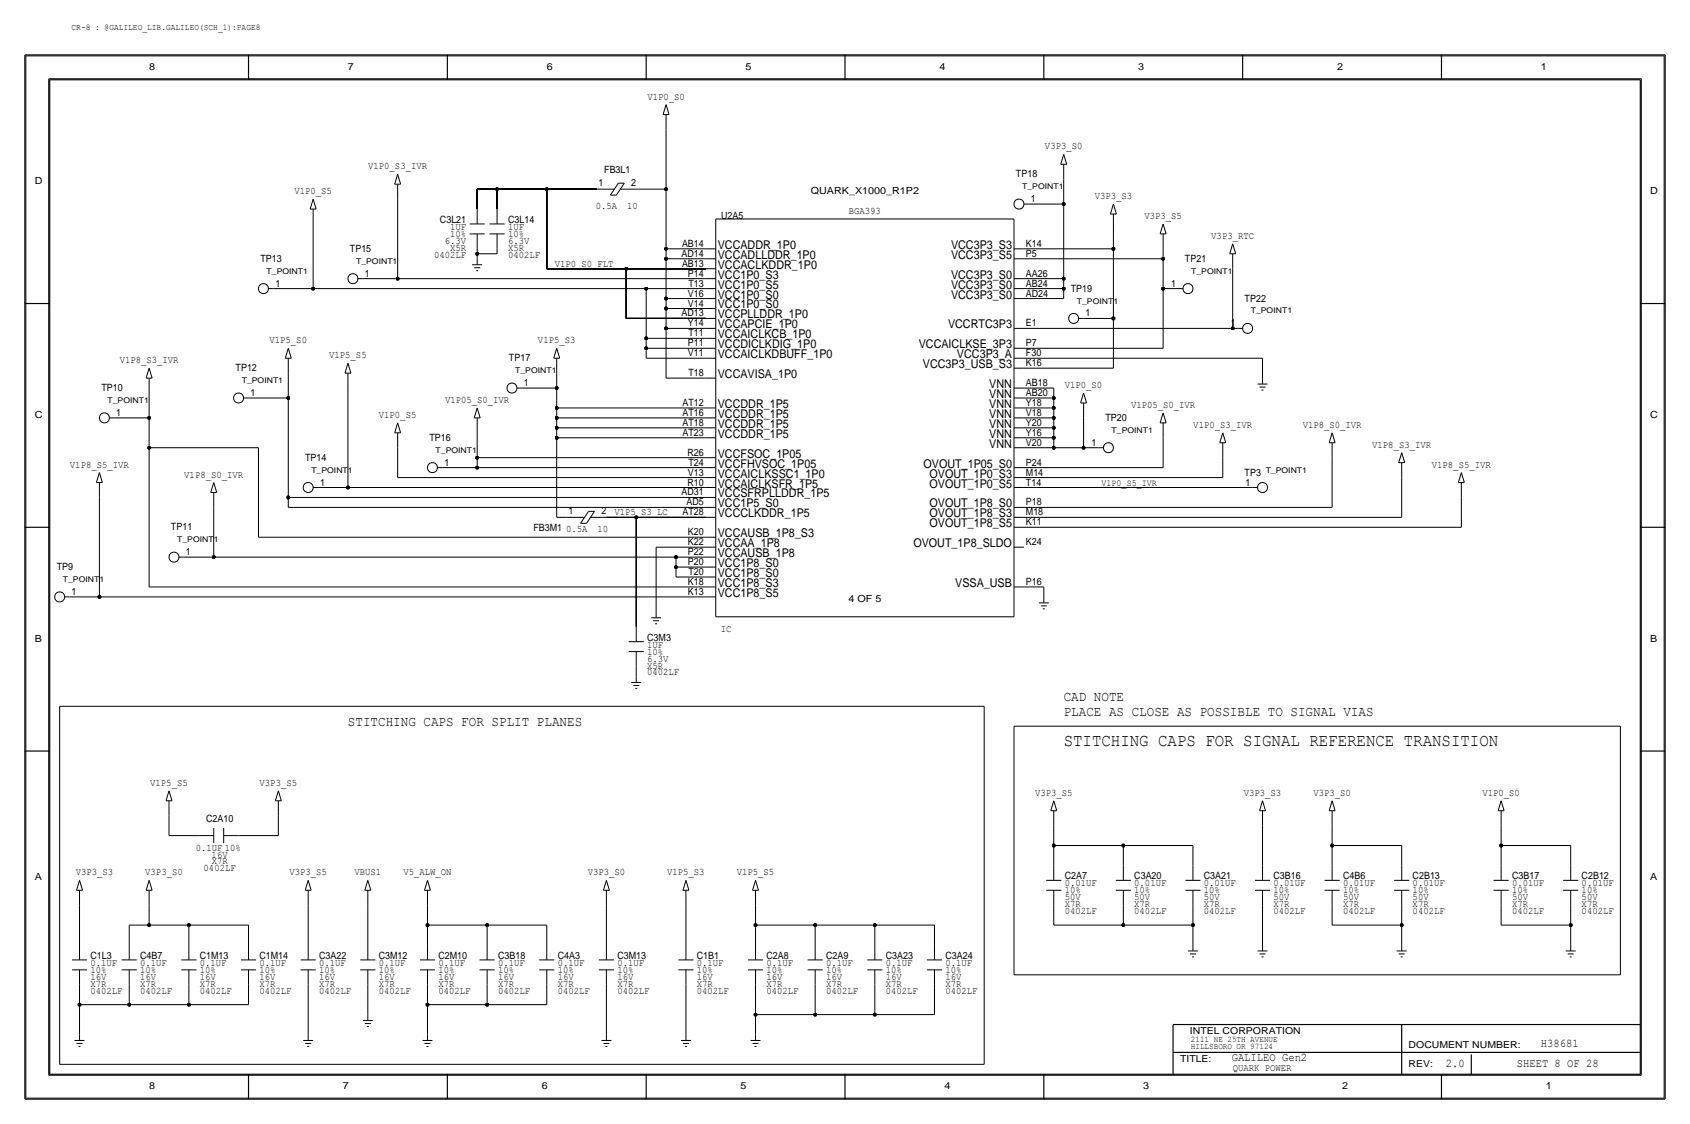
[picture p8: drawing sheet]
<svg xmlns="http://www.w3.org/2000/svg" width="432mm" height="287mm" viewBox="0 0 432 287" stroke-linecap="round" stroke-linejoin="round" font-family="sans-serif">
<g fill="none" stroke="#000" stroke-width=".26">
<path d="M6.6 14.3h418.6zM6.6 14.3v266.2zM425.2 14.3v266.2zM12.4 20.1v254.5zM12.4 20.1h407zM169.4 29.3h1.5zM170.2 33.1v15.2zM170.2 29.3v3.8zM170.2 26.7l.7 2.6zM170.2 26.7l-.8 2.6zM271.8 39.4l-.8 2.6zM271.8 39.4l.7 2.6z"/>
<path d="M419.4 20.1v254.5zM79.2 53.4h1.6zM80 50.9l-.8 2.5zM80 57.2v16.5zM80 53.4v3.8zM80 50.9l.8 2.5zM100.8 47h1.6zM101.6 44.5l-.8 2.5zM101.6 50.9v20.3zM101.6 47v3.9zM101.6 44.5l.8 2.5zM120 57.2h3.9z"/>
<path d="M120 59.7h3.9zM121.9 48.3v5.1zM121.9 48.3h5.1zM121.9 59.7v3.9zM121.9 53.4v3.8zM125.1 57.2h3.8zM125.1 59.7h3.8zM127 48.3v5.1zM127 48.3h12.7zM127 59.7v3.9zM127 53.4v3.8zM139.7 48.3h12.7z"/>
<path d="M139.7 48.3v20.3zM152.4 48.3h4.6zM156 49.8h1.5zM158 46.8h1.5zM158 46.8l-2 3zM158.5 48.3h4.1zM159.5 46.8l-2 3zM162.6 48.3h7.6zM170.2 48.3v15.3zM182.9 55.9h76.2zM182.9 55.9v101.6zM259.1 55.9v101.6z"/>
<path d="M261.6 52.1h1.3zM262.9 52.1h8.9zM271 42h1.5zM271.8 45.8v6.3zM271.8 52.1v19.1zM271.8 42v3.8zM283.7 54.7h1.5zM284.5 52.1l-.8 2.6zM284.5 58.5v5.1zM284.5 54.7v3.8zM284.5 52.1l.7 2.6zM296.4 59.7h1.5z"/>
<path d="M297.2 57.2l-.8 2.5zM297.2 59.7v3.9zM297.2 57.2l.7 2.5zM68.6 73.7h1.2zM69.9 73.7h10.1zM80 73.7h85.1zM91.4 71.2h1.3zM92.7 71.2h8.9zM101.6 71.2h78.7zM120.6 67.6h2.6zM121.2 68.4h1.5zM121.7 69.1h.5z"/>
<path d="M121.9 64.8h5.1zM121.9 63.6v1.2zM121.9 64.8v1.3zM121.9 66.1v1.5zM127 63.6v1.2zM139.7 68.6h20.3zM160 68.6h20.3zM160 68.6v12.7zM165.1 73.7h15.2zM165.1 73.7v12.7zM170.2 76.3h10.1zM170.2 78.8h10.1z"/>
<path d="M170.2 63.6h10.1zM170.2 63.6v2.5zM170.2 66.1h10.1zM170.2 66.1v10.2zM170.2 78.8v5.1zM170.2 76.3v2.5zM180.3 73.7h2.6zM180.3 76.3h2.6zM180.3 68.6h2.6zM180.3 78.8h2.6zM180.3 71.2h2.6zM180.3 66.1h2.6z"/>
<path d="M180.3 63.6h2.6zM259.1 76.3h2.5zM259.1 73.7h2.5zM259.1 71.2h2.5zM259.1 66.1h2.5zM259.1 63.6h2.5zM261.6 71.2h10.2zM261.6 73.7h10.2zM261.6 66.1h35.6zM261.6 63.6h22.9zM261.6 76.3h10.2zM271.8 73.7v2.6z"/>
<path d="M271.8 71.2v2.5zM284.5 63.6v17.7zM297.2 73.7h3.8zM297.2 63.6v2.5zM297.2 73.7v15.3zM297.2 66.1v7.6zM301 73.7h1.3zM314.2 64.8h1.5zM315 68.6v15.3zM315 64.8v3.8zM315 62.3l.7 2.5zM315 62.3l-.8 2.5z"/>
<path d="M37.3 96.6h1.6zM38.1 94l-.8 2.6zM38.1 96.6v3.8zM38.1 94l.8 2.6zM72.9 91.5h1.5zM73.7 89l-.8 2.5zM73.7 95.3v6.4zM73.7 91.5v3.8zM73.7 89l.7 2.5zM88.1 95.3h1.6zM88.9 92.8l-.8 2.5zM88.9 99.1v25.4z"/>
<path d="M88.9 95.3v3.8zM88.9 92.8l.8 2.5zM132.1 99.1h1.2zM133.3 99.1h8.9zM141.5 91.5h1.5zM142.2 99.1v5.1zM142.2 95.3v3.8zM142.2 91.5v3.8zM142.2 89l.8 2.5zM142.2 89l-.7 2.5zM160 81.3h20.3zM165.1 91.5h15.2z"/>
<path d="M165.1 89v2.5zM165.1 89h15.2zM165.1 86.4v2.6zM165.1 86.4h15.2zM170.2 83.9h10.1zM170.2 96.6h10.1zM170.2 83.9v12.7zM180.3 86.4h2.6zM180.3 96.6h2.6zM180.3 91.5h2.6zM180.3 81.3h2.6zM180.3 83.9h2.6z"/>
<path d="M180.3 89h2.6zM259.1 83.9h2.5zM259.1 89h2.5zM259.1 91.5h2.5zM259.1 99.1h2.5zM259.1 94h2.5zM261.6 83.9h53.4zM261.6 99.1h7.6zM261.6 89h35.6zM261.6 91.5h61zM261.6 94h22.9zM269.2 99.1v2.6z"/>
<path d="M275.6 81.3h1.3zM276.9 81.3h7.6zM284.5 81.3v12.7zM315 83.9h1.2zM316.2 83.9h1.3zM321.3 98.1h2.5zM321.8 98.9h1.5zM322.3 99.6h.5zM322.6 91.5v5.1zM322.6 96.6v1.5zM27.9 106.7h1.3zM29.2 106.7h8.9z"/>
<path d="M38.1 100.4v6.3zM38.1 114.4v35.5zM38.1 106.7v7.7zM38.1 114.4h27.9zM62.2 101.7h1.3zM63.5 101.7h10.2zM66 114.4v22.8zM73.7 101.7v25.4zM100.8 110.5h1.6zM101.6 108l-.8 2.5zM101.6 114.4v7.6zM101.6 110.5v3.9z"/>
<path d="M101.6 108l.8 2.5zM111.8 119.4h1.2zM113 119.4h8.9zM121.2 106.7h1.5zM121.9 104.2l-.7 2.5zM121.9 110.5v6.4zM121.9 116.9h58.4zM121.9 116.9v2.5zM121.9 119.4h58.4zM121.9 106.7v3.8zM121.9 104.2l.8 2.5zM142.2 111.8v20.3z"/>
<path d="M142.2 111.8h38.1zM142.2 109.3v2.5zM142.2 106.7v2.6zM142.2 104.2v2.5zM142.2 109.3h38.1zM142.2 106.7h38.1zM142.2 104.2h38.1zM180.3 109.3h2.6zM180.3 119.4h2.6zM180.3 111.8h2.6zM180.3 116.9h2.6zM180.3 106.7h2.6z"/>
<path d="M180.3 104.2h2.6zM259.1 114.4h2.5zM259.1 111.8h2.5zM259.1 109.3h2.5zM259.1 119.4h2.5zM259.1 106.7h2.5zM259.1 104.2h2.5zM259.1 101.7h2.5zM261.6 119.4h35.6zM261.6 109.3h7.6zM261.6 106.7h7.6zM261.6 114.4h7.6z"/>
<path d="M261.6 111.8h7.6zM261.6 101.7h7.6zM261.6 104.2h7.6zM269.2 114.4h7.7zM269.2 111.8v2.6zM269.2 101.7v2.5zM269.2 109.3v2.5zM269.2 106.7v2.6zM269.2 104.2v2.5zM276.1 102.9h1.5zM276.9 114.4h3.8zM276.9 106.7v7.7z"/>
<path d="M276.9 102.9v3.8zM276.9 100.4l.7 2.5zM276.9 100.4l-.8 2.5zM280.7 114.4h1.2zM296.4 108h1.5zM297.2 105.5l-.8 2.5zM297.2 111.8v7.6zM297.2 108v3.8zM297.2 105.5l.7 2.5zM311.7 113.1h1.5zM312.4 116.9v5.1zM312.4 113.1v3.8z"/>
<path d="M312.4 110.5l.8 2.6zM312.4 110.5l-.7 2.6zM339.6 113.1h1.5zM340.4 116.9v12.7zM340.4 113.1v3.8zM340.4 110.5l.7 2.6zM340.4 110.5l-.8 2.6zM357.4 118.2h1.5zM358.1 115.6l-.7 2.6zM358.1 118.2v3.8zM358.1 115.6l.8 2.6zM24.6 123.2h1.6z"/>
<path d="M25.4 120.7l-.8 2.5zM25.4 127.1v25.4zM25.4 123.2v3.9zM25.4 120.7l.8 2.5zM53.8 125.8h1.6zM54.6 123.2l-.8 2.6zM54.6 129.6v12.7zM54.6 125.8v3.8zM54.6 123.2l.8 2.6zM66 137.2h114.3zM73.7 129.6h106.6zM73.7 127.1v2.5z"/>
<path d="M73.7 127.1h106.6zM80 124.5h1.3zM81.3 124.5h7.6zM88.9 124.5h91.4zM101.6 122h78.7zM142.2 132.1h2.6zM144.8 132.1h4.6zM148.3 133.7h1.6zM150.4 130.6h1.5zM150.4 130.6l-2.1 3.1zM150.9 132.1h4zM151.9 130.6l-2 3.1z"/>
<path d="M154.9 132.1h7.7zM162.6 132.1h17.7zM162.6 132.1v28zM167.6 139.8v16.5zM167.6 139.8h12.7zM180.3 137.2h2.6zM180.3 139.8h2.6zM180.3 129.6h2.6zM180.3 124.5h2.6zM180.3 122h2.6zM180.3 127.1h2.6zM180.3 132.1h2.6z"/>
<path d="M259.1 139.8h2.5zM259.1 134.7h2.5zM259.1 129.6h2.5zM259.1 132.1h2.5zM259.1 124.5h2.5zM259.1 122h2.5zM261.6 122h50.8zM261.6 132.1h96.5zM261.6 134.7h111.8zM261.6 124.5h58.4zM261.6 129.6h78.8zM320 124.5h1.3z"/>
<path d="M358.1 122v10.1zM372.6 123.2h1.5zM373.4 120.7l-.8 2.5zM373.4 127.1v7.6zM373.4 123.2v3.9zM373.4 120.7l.7 2.5zM16.5 152.5h1.3zM17.8 152.5h7.6zM25.4 152.5h154.9zM38.1 149.9h142.2zM45.7 142.3h1.3zM47 142.3h7.6z"/>
<path d="M54.6 142.3h118.1zM166.4 157.8h2.5zM166.9 158.5h1.5zM167.4 159.3h.5zM167.6 156.3v1.5zM172.7 142.3h7.6zM172.7 147.4h7.6zM172.7 144.8v2.6zM172.7 144.8h7.6zM172.7 142.3v2.5zM180.3 152.5h2.6zM180.3 147.4h2.6z"/>
<path d="M180.3 144.8h2.6zM180.3 149.9h2.6zM180.3 142.3h2.6zM182.9 157.5h76.2zM259.1 149.9h2.5zM261.6 149.9h5.1zM265.4 154h2.6zM265.9 154.7h1.6zM266.4 155.5h.6zM266.7 149.9v2.6zM266.7 152.5v1.5zM160.6 163.9h3.9z"/>
<path d="M160.6 166.4h3.9zM161.3 174.3h2.5zM161.8 175.1h1.5zM162.3 175.8h.5zM162.6 170.2v2.6zM162.6 172.8v1.5zM162.6 166.4v3.8zM162.6 160.1v3.8zM15.2 180.4v91.4zM15.2 180.4h236.3zM251.5 180.4v91.4zM259.1 185.5h154.9z"/>
<path d="M259.1 185.5v63.5zM414 185.5v63.5zM42.4 204.5h1.5zM43.2 208.3v5.1zM43.2 213.4h7.6zM43.2 204.5v3.8zM43.2 202l.7 2.5zM43.2 202l-.8 2.5zM50.8 213.4h3.8zM54.6 211.5v3.8zM57.1 213.4h3.9zM57.1 211.5v3.8z"/>
<path d="M61 213.4h10.1zM70.4 204.5h1.5zM71.1 202l-.7 2.5zM71.1 208.3v5.1zM71.1 204.5v3.8zM71.1 202l.8 2.5zM268.5 207.1h1.5zM269.2 204.5l-.7 2.6zM269.2 216v5zM269.2 210.9v5.1zM269.2 216h17.8zM269.2 207.1v3.8z"/>
<path d="M269.2 204.5l.8 2.6zM287 216v5zM287 216h17.8zM304.8 216v5zM321.8 207.1h1.5zM322.6 204.5l-.8 2.6zM322.6 210.9v10.1zM322.6 207.1v3.8zM322.6 204.5l.7 2.6zM339.6 207.1h1.5zM340.4 216v5zM340.4 210.9v5.1z"/>
<path d="M340.4 216h17.7zM340.4 207.1v3.8zM340.4 204.5l.7 2.6zM340.4 204.5l-.8 2.6zM358.1 216v5zM382.8 207.1h1.5zM383.5 210.9v5.1zM383.5 216v5zM383.5 207.1v3.8zM383.5 204.5l.8 2.6zM383.5 216h17.8zM383.5 204.5l-.7 2.6z"/>
<path d="M401.3 216v5zM19.6 227.4h1.5zM20.3 224.8l-.7 2.6zM20.3 231.2v10.2zM20.3 227.4v3.8zM20.3 224.8l.8 2.6zM33 236.3h5.1zM33 236.3v5.1zM37.3 227.4h1.6zM38.1 224.8l-.8 2.6zM38.1 231.2v5.1zM38.1 227.4v3.8z"/>
<path d="M38.1 224.8l.8 2.6zM38.1 236.3h10.2zM48.3 236.3h15.2zM48.3 236.3v5.1zM63.5 236.3v5.1zM78 227.4h1.5zM78.7 224.8l-.7 2.6zM78.7 231.2v10.2zM78.7 227.4v3.8zM78.7 224.8l.8 2.6zM93.2 227.4h1.5zM94 231.2v10.2z"/>
<path d="M94 227.4v3.8zM94 224.8l.7 2.6zM94 224.8l-.8 2.6zM108.5 227.4h1.5zM109.2 224.8l-.7 2.6zM109.2 236.3v5.1zM109.2 231.2v5.1zM109.2 227.4v3.8zM109.2 224.8l.8 2.6zM109.2 236.3h15.3zM124.5 236.3h15.2zM124.5 236.3v5.1z"/>
<path d="M139.7 236.3v5.1zM154.2 227.4h1.5zM154.9 231.2v10.2zM154.9 227.4v3.8zM154.9 224.8l.8 2.6zM154.9 224.8l-.7 2.6zM174.5 227.4h1.5zM175.3 224.8l-.8 2.6zM175.3 231.2v10.2zM175.3 227.4v3.8zM175.3 224.8l.7 2.6zM192.3 227.4h1.5z"/>
<path d="M193 224.8l-.7 2.6zM193 236.3v5.1zM193 231.2v5.1zM193 227.4v3.8zM193 224.8l.8 2.6zM193 236.3h15.3zM208.3 236.3v5.1zM208.3 236.3h15.2zM223.5 236.3v5.1zM223.5 236.3h15.3zM238.8 236.3v5.1zM267.3 224.8h3.9z"/>
<path d="M267.3 227.4h3.9zM269.2 231.2v5.1zM269.2 236.3h17.8zM269.2 227.4v3.8zM269.2 221v3.8zM285.1 224.8h3.9zM285.1 227.4h3.9zM287 231.2v5.1zM287 236.3h17.8zM287 227.4v3.8zM287 221v3.8zM302.9 224.8h3.8z"/>
<path d="M302.9 227.4h3.8zM304.8 236.3v5.1zM304.8 231.2v5.1zM304.8 227.4v3.8zM304.8 221v3.8zM320.6 224.8h3.9zM320.6 227.4h3.9zM322.6 231.2v10.2zM322.6 227.4v3.8zM322.6 221v3.8zM338.4 224.8h3.9zM338.4 227.4h3.9z"/>
<path d="M340.4 231.2v5.1zM340.4 236.3h17.7zM340.4 227.4v3.8zM340.4 221v3.8zM356.2 224.8h3.9zM356.2 227.4h3.9zM358.1 236.3v5.1zM358.1 231.2v5.1zM358.1 227.4v3.8zM358.1 221v3.8zM381.6 224.8h3.9zM381.6 227.4h3.9z"/>
<path d="M383.5 231.2v5.1zM383.5 227.4v3.8zM383.5 221v3.8zM383.5 236.3h17.8zM399.4 224.8h3.9zM399.4 227.4h3.9zM401.3 236.3v5.1zM401.3 231.2v5.1zM401.3 227.4v3.8zM401.3 221v3.8zM18.4 245.2h3.9zM18.4 247.7h3.9z"/>
<path d="M20.3 256.6v7.6zM20.3 251.5v5.1zM20.3 256.6h12.7zM20.3 247.7v3.8zM20.3 241.4v3.8zM31.1 245.2h3.9zM31.1 247.7h3.9zM33 256.6h15.3zM33 251.5v5.1zM33 247.7v3.8zM33 241.4v3.8zM46.3 245.2h3.9z"/>
<path d="M46.3 247.7h3.9zM48.3 256.6h15.2zM48.3 251.5v5.1zM48.3 247.7v3.8zM48.3 241.4v3.8zM61.6 245.2h3.8zM61.6 247.7h3.8zM63.5 251.5v5.1zM63.5 247.7v3.8zM63.5 241.4v3.8zM76.8 245.2h3.9zM76.8 247.7h3.9z"/>
<path d="M78.7 251.5v12.7zM78.7 247.7v3.8zM78.7 241.4v3.8zM92 245.2h3.9zM92 247.7h3.9zM94 251.5v7.6zM94 259.1v1.6zM94 247.7v3.8zM94 241.4v3.8zM107.3 245.2h3.9zM107.3 247.7h3.9zM109.2 256.6v7.6z"/>
<path d="M109.2 251.5v5.1zM109.2 247.7v3.8zM109.2 241.4v3.8zM109.2 256.6h15.3zM122.5 245.2h3.9zM122.5 247.7h3.9zM124.5 256.6h15.2zM124.5 251.5v5.1zM124.5 247.7v3.8zM124.5 241.4v3.8zM137.8 245.2h3.8zM137.8 247.7h3.8z"/>
<path d="M139.7 251.5v5.1zM139.7 247.7v3.8zM139.7 241.4v3.8zM153 245.2h3.9zM153 247.7h3.9zM154.9 251.5v12.7zM154.9 247.7v3.8zM154.9 241.4v3.8zM173.3 245.2h3.9zM173.3 247.7h3.9zM175.3 251.5v12.7zM175.3 247.7v3.8z"/>
<path d="M175.3 241.4v3.8zM191.1 245.2h3.9zM191.1 247.7h3.9zM193 259.1v5.1zM193 251.5v7.6zM193 247.7v3.8zM193 241.4v3.8zM193 259.1h15.3zM206.3 245.2h3.9zM206.3 247.7h3.9zM208.3 251.5v7.6zM208.3 259.1h15.2z"/>
<path d="M208.3 247.7v3.8zM208.3 241.4v3.8zM221.6 245.2h3.9zM221.6 247.7h3.9zM223.5 251.5v7.6zM223.5 259.1h15.3zM223.5 247.7v3.8zM223.5 241.4v3.8zM236.8 245.2h3.9zM236.8 247.7h3.9zM238.8 251.5v7.6zM238.8 247.7v3.8z"/>
<path d="M238.8 241.4v3.8zM259.1 249h154.9zM303.5 242.9h2.6zM304 243.6h1.6zM304.5 244.4h.6zM304.8 241.4v1.5zM321.3 242.9h2.5zM321.8 243.6h1.5zM322.3 244.4h.5zM322.6 241.4v1.5zM356.9 242.9h2.5zM357.4 243.6h1.5z"/>
<path d="M357.9 244.4h.5zM358.1 241.4v1.5zM400 242.9h2.6zM400.6 243.6h1.5zM401.1 244.4h.5zM401.3 241.4v1.5zM12.4 274.6h407zM15.2 271.8h236.3zM19 265.7h2.6zM19.6 266.5h1.5zM20.1 267.3h.5zM20.3 264.2v1.5z"/>
<path d="M77.5 265.7h2.5zM78 266.5h1.5zM78.5 267.3h.5zM78.7 264.2v1.5zM92.7 260.7h2.6zM93.2 261.4h1.5zM93.7 262.2h.5zM107.9 265.7h2.6zM108.5 266.5h1.5zM109 267.3h.5zM109.2 264.2v1.5zM153.7 265.7h2.5z"/>
<path d="M154.2 266.5h1.5zM154.7 267.3h.5zM154.9 264.2v1.5zM174 265.7h2.5zM174.5 266.5h1.5zM175 267.3h.5zM175.3 264.2v1.5zM191.8 265.7h2.5zM192.3 266.5h1.5zM192.8 267.3h.5zM193 264.2v1.5zM6.6 280.5h418.6z"/>
<circle cx="260.3" cy="52.1" r="1.28"/>
<circle cx="67.3" cy="73.7" r="1.28"/>
<circle cx="90.2" cy="71.2" r="1.28"/>
<circle cx="303.5" cy="73.7" r="1.28"/>
<circle cx="130.8" cy="99.1" r="1.28"/>
<circle cx="274.3" cy="81.3" r="1.28"/>
<circle cx="318.8" cy="83.9" r="1.28"/>
<circle cx="26.7" cy="106.7" r="1.28"/>
<circle cx="61" cy="101.7" r="1.28"/>
<circle cx="110.5" cy="119.4" r="1.28"/>
<circle cx="283.2" cy="114.4" r="1.28"/>
<circle cx="78.7" cy="124.5" r="1.28"/>
<circle cx="322.6" cy="124.5" r="1.28"/>
<circle cx="15.2" cy="152.5" r="1.28"/>
<circle cx="44.4" cy="142.3" r="1.28"/>
</g>
<g fill="#000" stroke="#000" stroke-width=".26">
<circle cx="127" cy="48.3" r=".41"/>
<circle cx="139.7" cy="48.3" r=".41"/>
<circle cx="170.2" cy="48.3" r=".41"/>
<circle cx="271.8" cy="52.1" r=".41"/>
<circle cx="80" cy="73.7" r=".41"/>
<circle cx="101.6" cy="71.2" r=".41"/>
<circle cx="121.9" cy="64.8" r=".41"/>
<circle cx="160" cy="68.6" r=".41"/>
<circle cx="165.1" cy="73.7" r=".41"/>
<circle cx="170.2" cy="78.8" r=".41"/>
<circle cx="170.2" cy="66.1" r=".41"/>
<circle cx="170.2" cy="63.6" r=".41"/>
<circle cx="170.2" cy="76.3" r=".41"/>
<circle cx="271.8" cy="73.7" r=".41"/>
<circle cx="271.8" cy="71.2" r=".41"/>
<circle cx="284.5" cy="63.6" r=".41"/>
<circle cx="297.2" cy="73.7" r=".41"/>
<circle cx="297.2" cy="66.1" r=".41"/>
<circle cx="142.2" cy="99.1" r=".41"/>
<circle cx="165.1" cy="86.4" r=".41"/>
<circle cx="165.1" cy="89" r=".41"/>
<circle cx="170.2" cy="83.9" r=".41"/>
<circle cx="284.5" cy="81.3" r=".41"/>
<circle cx="315" cy="83.9" r=".41"/>
<circle cx="38.1" cy="106.7" r=".41"/>
<circle cx="38.1" cy="114.4" r=".41"/>
<circle cx="73.7" cy="101.7" r=".41"/>
<circle cx="121.9" cy="116.9" r=".41"/>
<circle cx="121.9" cy="119.4" r=".41"/>
<circle cx="142.2" cy="111.8" r=".41"/>
<circle cx="142.2" cy="104.2" r=".41"/>
<circle cx="142.2" cy="109.3" r=".41"/>
<circle cx="142.2" cy="106.7" r=".41"/>
<circle cx="269.2" cy="114.4" r=".41"/>
<circle cx="269.2" cy="111.8" r=".41"/>
<circle cx="269.2" cy="101.7" r=".41"/>
<circle cx="269.2" cy="109.3" r=".41"/>
<circle cx="269.2" cy="106.7" r=".41"/>
<circle cx="269.2" cy="104.2" r=".41"/>
<circle cx="276.9" cy="114.4" r=".41"/>
<circle cx="73.7" cy="127.1" r=".41"/>
<circle cx="88.9" cy="124.5" r=".41"/>
<circle cx="162.6" cy="132.1" r=".41"/>
<circle cx="25.4" cy="152.5" r=".41"/>
<circle cx="54.6" cy="142.3" r=".41"/>
<circle cx="172.7" cy="144.8" r=".41"/>
<circle cx="172.7" cy="142.3" r=".41"/>
<circle cx="269.2" cy="216" r=".41"/>
<circle cx="287" cy="216" r=".41"/>
<circle cx="340.4" cy="216" r=".41"/>
<circle cx="383.5" cy="216" r=".41"/>
<circle cx="38.1" cy="236.3" r=".41"/>
<circle cx="48.3" cy="236.3" r=".41"/>
<circle cx="109.2" cy="236.3" r=".41"/>
<circle cx="124.5" cy="236.3" r=".41"/>
<circle cx="193" cy="236.3" r=".41"/>
<circle cx="208.3" cy="236.3" r=".41"/>
<circle cx="223.5" cy="236.3" r=".41"/>
<circle cx="287" cy="236.3" r=".41"/>
<circle cx="304.8" cy="236.3" r=".41"/>
<circle cx="358.1" cy="236.3" r=".41"/>
<circle cx="401.3" cy="236.3" r=".41"/>
<circle cx="20.3" cy="256.6" r=".41"/>
<circle cx="33" cy="256.6" r=".41"/>
<circle cx="48.3" cy="256.6" r=".41"/>
<circle cx="109.2" cy="256.6" r=".41"/>
<circle cx="124.5" cy="256.6" r=".41"/>
<circle cx="193" cy="259.1" r=".41"/>
<circle cx="208.3" cy="259.1" r=".41"/>
<circle cx="223.5" cy="259.1" r=".41"/>
</g>
<g fill="none" stroke="#000" stroke-width=".3">
<path d="M6.3 14v266.7zM6.4 14h419zM63.5 14v6.4zM114.3 14v6.4zM165.1 14v6.4zM215.9 14v6.4zM266.7 14v6.4zM317.5 14v6.4zM368.3 14v6.4zM425.4 14v266.7zM12.7 20.4h406.4zM12.7 20.4v254z"/>
<path d="M419.1 20.4v254zM6.3 77.5h6.4zM419.1 77.5h6.3zM6.3 134.7h6.4zM419.1 134.7h6.3zM6.3 191.8h6.4zM419.1 191.8h6.3zM12.7 274.4h406.4zM63.5 274.4v6.3zM114.3 274.4v6.3zM165.1 274.4v6.3zM215.9 274.4v6.3z"/>
<path d="M266.7 274.4v6.3zM299.7 268.8h119.4zM299.7 261.7v12.7zM299.7 261.7h119.4zM358.1 261.7v12.7zM368.3 274.4v6.3zM375.9 269.3v5.1zM6.4 280.7h419z"/>
</g>
<text font-size="4.5" x="271.8" y="190.6">STITCHING CAPS FOR SIGNAL REFERENCE TRANSITION</text>
<g font-size="3.6">
<text x="271.8" y="179.1">CAD NOTE</text>
<text x="88.9" y="185.5">STITCHING CAPS FOR SPLIT PLANES</text>
<text x="271.8" y="182.9">PLACE AS CLOSE AS POSSIBLE TO SIGNAL VIAS</text>
</g>
<g font-size="3.1">
<text x="183.4" y="63.6">VCCADDR_1P0</text>
<text x="243" y="63.6">VCC3P3_S3</text>
<text x="183.4" y="66.1">VCCADLLDDR_1P0</text>
<text x="183.4" y="71.2">VCC1P0_S3</text>
<text x="183.4" y="68.6">VCCACLKDDR_1P0</text>
<text x="243" y="66.1">VCC3P3_S5</text>
<text x="243" y="71.2">VCC3P3_S0</text>
<text x="183.4" y="73.7">VCC1P0_S5</text>
<text x="183.4" y="76.3">VCC1P0_S0</text>
<text x="243" y="73.7">VCC3P3_S0</text>
<text x="243" y="76.3">VCC3P3_S0</text>
<text x="183.4" y="83.9">VCCAPCIE_1P0</text>
<text x="183.4" y="78.8">VCC1P0_S0</text>
<text x="183.4" y="81.3">VCCPLLDDR_1P0</text>
<text x="242.2" y="83.9">VCCRTC3P3</text>
<text x="183.4" y="86.4">VCCAICLKCB_1P0</text>
<text x="183.4" y="89">VCCDICLKDIG_1P0</text>
<text x="234.7" y="89">VCCAICLKSE_3P3</text>
<text x="183.4" y="91.5">VCCAICLKDBUFF_1P0</text>
<text x="235.8" y="94">VCC3P3_USB_S3</text>
<text x="244.5" y="91.5">VCC3P3_A</text>
<text x="183.4" y="96.6">VCCAVISA_1P0</text>
<text x="252.8" y="99.1">VNN</text>
<text x="252.8" y="101.7">VNN</text>
<text x="183.4" y="104.2">VCCDDR_1P5</text>
<text x="183.4" y="106.7">VCCDDR_1P5</text>
<text x="252.8" y="106.7">VNN</text>
<text x="252.8" y="104.2">VNN</text>
<text x="183.4" y="109.3">VCCDDR_1P5</text>
<text x="183.4" y="111.8">VCCDDR_1P5</text>
<text x="252.8" y="109.3">VNN</text>
<text x="252.8" y="111.8">VNN</text>
<text x="183.4" y="119.4">VCCFHVSOC_1P05</text>
<text x="183.4" y="116.9">VCCFSOC_1P05</text>
<text x="236" y="119.4">OVOUT_1P05_S0</text>
<text x="252.8" y="114.4">VNN</text>
<text x="183.4" y="124.5">VCCAICLKSFR_1P5</text>
<text x="183.4" y="122">VCCAICLKSSC1_1P0</text>
<text x="237.5" y="122">OVOUT_1P0_S3</text>
<text x="237.5" y="124.5">OVOUT_1P0_S5</text>
<text x="183.4" y="129.6">VCC1P5_S0</text>
<text x="183.4" y="127.1">VCCSFRPLLDDR_1P5</text>
<text x="237.5" y="129.6">OVOUT_1P8_S0</text>
<text x="183.4" y="132.1">VCCCLKDDR_1P5</text>
<text x="183.4" y="137.2">VCCAUSB_1P8_S3</text>
<text x="237.5" y="134.7">OVOUT_1P8_S5</text>
<text x="237.5" y="132.1">OVOUT_1P8_S3</text>
<text x="183.4" y="142.3">VCCAUSB_1P8</text>
<text x="183.4" y="139.8">VCCAA_1P8</text>
<text x="233.4" y="139.8">OVOUT_1P8_SLDO</text>
<text x="183.4" y="149.9">VCC1P8_S3</text>
<text x="183.4" y="144.8">VCC1P8_S0</text>
<text x="183.4" y="147.4">VCC1P8_S0</text>
<text x="244.1" y="149.9">VSSA_USB</text>
<text x="183.4" y="152.5">VCC1P8_S5</text>
</g>
<g font-size="3">
<text x="393.7" y="267.5">H38681</text>
<text x="314.7" y="271.1">GALILEO Gen2</text>
<text x="369.4" y="272.6">2.0</text>
<text x="387.6" y="272.6">SHEET 8 OF 28</text>
</g>
<g font-size="2.6">
<text x="165.4" y="25.4">V1P0_S0</text>
<text x="267" y="38.1">V3P3_S0</text>
<text x="94.1" y="43.2">V1P0_S3_IVR</text>
<text x="152.9" y="47.6">1</text>
<text x="154.4" y="44.3">FB3L1</text>
<text x="161.3" y="47.6">2</text>
<text x="259.6" y="45.3">TP18</text>
<text x="75.2" y="49.6">V1P0_S5</text>
<text x="152.3" y="53.4">0.5A</text>
<text x="160.3" y="53.4">10</text>
<text x="263.4" y="51.6">1</text>
<text x="279.7" y="50.8">V3P3_S3</text>
<text x="112.4" y="57">C3L21</text>
<text x="115" y="58.7">1UF</text>
<text x="129.8" y="58.7">1UF</text>
<text x="129.8" y="57">C3L14</text>
<text x="184.3" y="55.9">U2A5</text>
<text x="216.9" y="54.7">BGA393</text>
<text x="292.4" y="55.9">V3P3_S5</text>
<text x="89.4" y="64.3">TP15</text>
<text x="110.9" y="65.8">0402LF</text>
<text x="113.7" y="62.3">6.3V</text>
<text x="115" y="60.5">10%</text>
<text x="115" y="64.1">X5R</text>
<text x="129.8" y="62.3">6.3V</text>
<text x="129.8" y="60.5">10%</text>
<text x="129.8" y="65.8">0402LF</text>
<text x="129.8" y="64.1">X5R</text>
<text x="174.1" y="65.6">AD14</text>
<text x="174.3" y="63">AB14</text>
<text x="262.1" y="63">K14</text>
<text x="262.1" y="65.6">P5</text>
<text x="309.5" y="61">V3P3_RTC</text>
<text x="66.6" y="66.9">TP13</text>
<text x="93.2" y="70.7">1</text>
<text x="141.7" y="68.1">V1P0_S0_FLT</text>
<text x="174.3" y="68.1">AB13</text>
<text x="175.8" y="70.7">P14</text>
<text x="262.1" y="70.7">AA26</text>
<text x="302.8" y="66.9">TP21</text>
<text x="70.4" y="73.2">1</text>
<text x="175.8" y="75.7">V16</text>
<text x="175.9" y="73.2">T13</text>
<text x="262.1" y="73.2">AB24</text>
<text x="262.1" y="75.7">AD24</text>
<text x="273.6" y="74.5">TP19</text>
<text x="299.2" y="73.2">1</text>
<text x="318" y="77">TP22</text>
<text x="174.1" y="80.8">AD13</text>
<text x="175.8" y="83.4">Y14</text>
<text x="175.8" y="78.3">V14</text>
<text x="262.1" y="83.4">E1</text>
<text x="277.4" y="80.8">1</text>
<text x="314.5" y="83.4">1</text>
<text x="68.9" y="87.7">V1P5_S0</text>
<text x="137.5" y="87.7">V1P5_S3</text>
<text x="175.8" y="88.4">P11</text>
<text x="175.9" y="85.9">T11</text>
<text x="262.1" y="88.4">P7</text>
<text x="30.6" y="92.8">V1P8_S3_IVR</text>
<text x="60.2" y="94.8">TP12</text>
<text x="84.1" y="91.5">V1P5_S5</text>
<text x="130.1" y="92.3">TP17</text>
<text x="175.8" y="91">V11</text>
<text x="262.1" y="93.5">K16</text>
<text x="262.1" y="91">F30</text>
<text x="25.9" y="99.9">TP10</text>
<text x="64" y="101.1">1</text>
<text x="133.9" y="98.6">1</text>
<text x="175.9" y="96.1">T18</text>
<text x="262.1" y="98.6">AB18</text>
<text x="262.1" y="101.1">AB20</text>
<text x="272.1" y="99.1">V1P0_S0</text>
<text x="29.7" y="106.2">1</text>
<text x="96.8" y="106.7">V1P0_S5</text>
<text x="113.7" y="102.9">V1P05_S0_IVR</text>
<text x="174.4" y="103.7">AT12</text>
<text x="174.4" y="106.2">AT16</text>
<text x="262.1" y="106.2">V18</text>
<text x="262.1" y="103.7">Y18</text>
<text x="282.4" y="107.5">TP20</text>
<text x="289" y="104.2">V1P05_S0_IVR</text>
<text x="109.7" y="112.6">TP16</text>
<text x="174.4" y="108.8">AT18</text>
<text x="174.4" y="111.3">AT23</text>
<text x="262.1" y="108.8">Y20</text>
<text x="262.1" y="111.3">Y16</text>
<text x="262.1" y="113.8">V20</text>
<text x="278.9" y="113.8">1</text>
<text x="304.9" y="109.3">V1P0_S3_IVR</text>
<text x="332.8" y="109.3">V1P8_S0_IVR</text>
<text x="17.9" y="119.4">V1P8_S5_IVR</text>
<text x="78" y="117.7">TP14</text>
<text x="113.5" y="118.9">1</text>
<text x="175.7" y="116.4">R26</text>
<text x="175.9" y="118.9">T24</text>
<text x="262.1" y="118.9">P24</text>
<text x="350.6" y="114.3">V1P8_S3_IVR</text>
<text x="365.9" y="119.4">V1P8_S5_IVR</text>
<text x="47.1" y="122">V1P8_S0_IVR</text>
<text x="81.8" y="124">1</text>
<text x="175.7" y="124">R10</text>
<text x="175.8" y="121.5">V13</text>
<text x="262.1" y="121.5">M14</text>
<text x="262.1" y="124">T14</text>
<text x="318" y="121.5">TP3</text>
<text x="318.3" y="124">1</text>
<text x="145.3" y="131.4">1</text>
<text x="153.7" y="131.4">2</text>
<text x="157" y="131.6">V1P5_S3_LC</text>
<text x="174.1" y="126.5">AD31</text>
<text x="174.4" y="131.6">AT28</text>
<text x="175.4" y="129.1">AD5</text>
<text x="262.1" y="129.1">P18</text>
<text x="262.1" y="131.6">M18</text>
<text x="43.7" y="135.4">TP11</text>
<text x="136.3" y="135.7">FB3M1</text>
<text x="144.6" y="135.9">0.5A</text>
<text x="152.7" y="135.9">10</text>
<text x="175.8" y="136.7">K20</text>
<text x="262.1" y="134.2">K11</text>
<text x="47.5" y="141.8">1</text>
<text x="175.8" y="141.8">P22</text>
<text x="175.8" y="139.2">K22</text>
<text x="262.1" y="139.2">K24</text>
<text x="14.5" y="145.6">TP9</text>
<text x="175.8" y="149.4">K18</text>
<text x="175.8" y="144.3">P20</text>
<text x="175.9" y="146.9">T20</text>
<text x="262.1" y="149.4">P16</text>
<text x="18.3" y="151.9">1</text>
<text x="175.8" y="151.9">K13</text>
<text x="184.2" y="161.3">IC</text>
<text x="165.4" y="165.4">1UF</text>
<text x="165.4" y="163.6">C3M3</text>
<text x="165.4" y="167.2">10%</text>
<text x="165.4" y="170.7">X5R</text>
<text x="165.4" y="172.5">0402LF</text>
<text x="165.4" y="169">6.3V</text>
<text x="38.4" y="200.7">V1P5_S5</text>
<text x="66.3" y="200.7">V3P3_S5</text>
<text x="264.5" y="203.2">V3P3_S5</text>
<text x="317.8" y="203.2">V3P3_S3</text>
<text x="335.6" y="203.2">V3P3_S0</text>
<text x="378.8" y="203.2">V1P0_S0</text>
<text x="52.6" y="209.9">C2A10</text>
<text x="50.1" y="217.2">0.1UF 10%</text>
<text x="54.1" y="219">16V</text>
<text x="54.1" y="220.8">X7R</text>
<text x="19.3" y="223.6">V3P3_S3</text>
<text x="37.1" y="223.6">V3P3_S0</text>
<text x="52" y="222.6">0402LF</text>
<text x="74" y="223.6">V3P3_S5</text>
<text x="90.6" y="223.6">VBUS1</text>
<text x="103.1" y="223.6">V5_ALW_ON</text>
<text x="150.2" y="223.6">V3P3_S0</text>
<text x="170.5" y="223.6">V1P5_S3</text>
<text x="188.3" y="223.6">V1P5_S5</text>
<text x="272" y="224.6">C2A7</text>
<text x="272" y="226.4">0.01UF</text>
<text x="289.8" y="224.6">C3A20</text>
<text x="289.8" y="226.4">0.01UF</text>
<text x="307.6" y="224.6">C3A21</text>
<text x="307.6" y="226.4">0.01UF</text>
<text x="325.4" y="224.6">C3B16</text>
<text x="325.4" y="226.4">0.01UF</text>
<text x="343.2" y="224.6">C4B6</text>
<text x="343.2" y="226.4">0.01UF</text>
<text x="360.9" y="224.6">C2B13</text>
<text x="360.9" y="226.4">0.01UF</text>
<text x="386.3" y="224.6">C3B17</text>
<text x="386.3" y="226.4">0.01UF</text>
<text x="404.1" y="224.6">C2B12</text>
<text x="404.1" y="226.4">0.01UF</text>
<text x="272" y="228.2">10%</text>
<text x="272" y="233.5">0402LF</text>
<text x="272" y="231.7">X7R</text>
<text x="272" y="229.9">50V</text>
<text x="289.8" y="233.5">0402LF</text>
<text x="289.8" y="229.9">50V</text>
<text x="289.8" y="228.2">10%</text>
<text x="289.8" y="231.7">X7R</text>
<text x="307.6" y="229.9">50V</text>
<text x="307.6" y="233.5">0402LF</text>
<text x="307.6" y="228.2">10%</text>
<text x="307.6" y="231.7">X7R</text>
<text x="325.4" y="228.2">10%</text>
<text x="325.4" y="229.9">50V</text>
<text x="325.4" y="231.7">X7R</text>
<text x="325.4" y="233.5">0402LF</text>
<text x="343.2" y="233.5">0402LF</text>
<text x="343.2" y="228.1">10%</text>
<text x="343.2" y="229.9">50V</text>
<text x="343.2" y="231.7">X7R</text>
<text x="360.9" y="228.1">10%</text>
<text x="360.9" y="229.9">50V</text>
<text x="360.9" y="231.7">X7R</text>
<text x="360.9" y="233.5">0402LF</text>
<text x="386.3" y="229.9">50V</text>
<text x="386.3" y="231.7">X7R</text>
<text x="386.3" y="233.5">0402LF</text>
<text x="386.3" y="228.1">10%</text>
<text x="404.1" y="228.1">10%</text>
<text x="404.1" y="233.5">0402LF</text>
<text x="404.1" y="231.7">X7R</text>
<text x="404.1" y="229.9">50V</text>
<text x="23.1" y="244.9">C1L3</text>
<text x="35.8" y="244.9">C4B7</text>
<text x="51.1" y="244.9">C1M13</text>
<text x="66.3" y="244.9">C1M14</text>
<text x="81.5" y="244.9">C3A22</text>
<text x="96.8" y="244.9">C3M12</text>
<text x="112" y="244.9">C2M10</text>
<text x="127.3" y="244.9">C3B18</text>
<text x="142.5" y="244.9">C4A3</text>
<text x="157.7" y="244.9">C3M13</text>
<text x="178.1" y="244.9">C1B1</text>
<text x="195.8" y="244.9">C2A8</text>
<text x="211.1" y="244.9">C2A9</text>
<text x="226.3" y="244.9">C3A23</text>
<text x="241.6" y="244.9">C3A24</text>
<text x="23.1" y="248.5">10%</text>
<text x="23.1" y="250.2">16V</text>
<text x="23.1" y="246.7">0.1UF</text>
<text x="35.8" y="250.2">16V</text>
<text x="35.8" y="246.7">0.1UF</text>
<text x="35.8" y="248.5">10%</text>
<text x="51.1" y="248.5">10%</text>
<text x="51.1" y="250.2">16V</text>
<text x="51.1" y="246.7">0.1UF</text>
<text x="66.3" y="250.2">16V</text>
<text x="66.3" y="246.7">0.1UF</text>
<text x="66.3" y="248.5">10%</text>
<text x="81.5" y="250.2">16V</text>
<text x="81.5" y="248.5">10%</text>
<text x="81.5" y="246.7">0.1UF</text>
<text x="96.8" y="246.7">0.1UF</text>
<text x="96.8" y="248.5">10%</text>
<text x="96.8" y="250.2">16V</text>
<text x="112" y="248.5">10%</text>
<text x="112" y="246.7">0.1UF</text>
<text x="112" y="250.2">16V</text>
<text x="127.3" y="250.2">16V</text>
<text x="127.3" y="248.5">10%</text>
<text x="127.3" y="246.7">0.1UF</text>
<text x="142.5" y="246.7">0.1UF</text>
<text x="142.5" y="250.2">16V</text>
<text x="142.5" y="248.5">10%</text>
<text x="157.7" y="246.7">0.1UF</text>
<text x="157.7" y="248.5">10%</text>
<text x="157.7" y="250.2">16V</text>
<text x="178.1" y="250.2">16V</text>
<text x="178.1" y="248.5">10%</text>
<text x="178.1" y="246.7">0.1UF</text>
<text x="195.8" y="246.7">0.1UF</text>
<text x="195.8" y="248.5">10%</text>
<text x="195.8" y="250.2">16V</text>
<text x="211.1" y="250.2">16V</text>
<text x="211.1" y="246.7">0.1UF</text>
<text x="211.1" y="248.5">10%</text>
<text x="226.3" y="246.7">0.1UF</text>
<text x="226.3" y="248.5">10%</text>
<text x="226.3" y="250.2">16V</text>
<text x="241.6" y="248.5">10%</text>
<text x="241.6" y="246.7">0.1UF</text>
<text x="241.6" y="250.2">16V</text>
<text x="23.1" y="252">X7R</text>
<text x="23.1" y="253.8">0402LF</text>
<text x="35.8" y="252">X7R</text>
<text x="35.8" y="253.8">0402LF</text>
<text x="51.1" y="253.8">0402LF</text>
<text x="51.1" y="252">X7R</text>
<text x="66.3" y="253.8">0402LF</text>
<text x="66.3" y="252">X7R</text>
<text x="81.5" y="253.8">0402LF</text>
<text x="81.5" y="252">X7R</text>
<text x="96.8" y="253.8">0402LF</text>
<text x="96.8" y="252">X7R</text>
<text x="112" y="252">X7R</text>
<text x="112" y="253.8">0402LF</text>
<text x="127.3" y="252">X7R</text>
<text x="127.3" y="253.8">0402LF</text>
<text x="142.5" y="252">X7R</text>
<text x="142.5" y="253.8">0402LF</text>
<text x="157.7" y="253.8">0402LF</text>
<text x="157.7" y="252">X7R</text>
<text x="178.1" y="252">X7R</text>
<text x="178.1" y="253.8">0402LF</text>
<text x="195.8" y="253.8">0402LF</text>
<text x="195.8" y="252">X7R</text>
<text x="211.1" y="253.8">0402LF</text>
<text x="211.1" y="252">X7R</text>
<text x="226.3" y="253.8">0402LF</text>
<text x="226.3" y="252">X7R</text>
<text x="241.6" y="253.8">0402LF</text>
<text x="241.6" y="252">X7R</text>
<text x="315" y="273.6">QUARK POWER</text>
</g>
<g font-size="2.5">
<text x="38.1" y="17.8">8</text>
<text x="88.9" y="17.8">7</text>
<text x="139.7" y="17.8">6</text>
<text x="190.5" y="17.8">5</text>
<text x="240" y="17.8">4</text>
<text x="290.8" y="17.8">3</text>
<text x="341.6" y="17.8">2</text>
<text x="393.7" y="17.8">1</text>
<text x="8.9" y="47">D</text>
<text x="207.2" y="49.6">QUARK_X1000_R1P2</text>
<text x="421.6" y="49.6">D</text>
<text x="8.9" y="106.7">C</text>
<text x="421.6" y="106.7">C</text>
<text x="216.8" y="153.7">4 OF 5</text>
<text x="8.9" y="163.9">B</text>
<text x="421.6" y="163.9">B</text>
<text x="8.9" y="224.8">A</text>
<text x="421.6" y="224.8">A</text>
<text x="38.1" y="278.2">8</text>
<text x="87.6" y="278.2">7</text>
<text x="138.4" y="278.2">6</text>
<text x="189.2" y="278.2">5</text>
<text x="241.3" y="278.2">4</text>
<text x="292.1" y="278.2">3</text>
<text x="342.9" y="278.2">2</text>
<text x="395" y="278.2">1</text>
</g>
<g font-size="2.4">
<text x="281.4" y="124">V1P0_S5_IVR</text>
<text x="304" y="264.2">INTEL CORPORATION</text>
<text x="359.9" y="267.8">DOCUMENT NUMBER:</text>
<text x="301.5" y="271.3">TITLE:</text>
<text x="359.9" y="272.6">REV:</text>
</g>
<text font-size="2.3" x="18.3" y="7.7">CR-8 : @GALILEO_LIB.GALILEO(SCH_1):PAGE8</text>
<g font-size="2.2">
<text x="304.3" y="266.2">2111 NE 25TH AVENUE</text>
<text x="304.3" y="268">HILLSBORO OR 97124</text>
</g>
<g font-size="2">
<text x="261.2" y="48.3">T_POINT1</text>
<text x="68.1" y="69.9">T_POINT1</text>
<text x="91" y="67.4">T_POINT1</text>
<text x="304.3" y="69.9">T_POINT1</text>
<text x="275.1" y="77.5">T_POINT1</text>
<text x="319.6" y="80.1">T_POINT1</text>
<text x="131.6" y="95.3">T_POINT1</text>
<text x="61.8" y="97.8">T_POINT1</text>
<text x="27.5" y="102.9">T_POINT1</text>
<text x="284" y="110.5">T_POINT1</text>
<text x="111.3" y="115.6">T_POINT1</text>
<text x="79.5" y="120.7">T_POINT1</text>
<text x="323.4" y="120.7">T_POINT1</text>
<text x="45.3" y="138.5">T_POINT1</text>
<text x="16" y="148.6">T_POINT1</text>
</g>
</svg>
